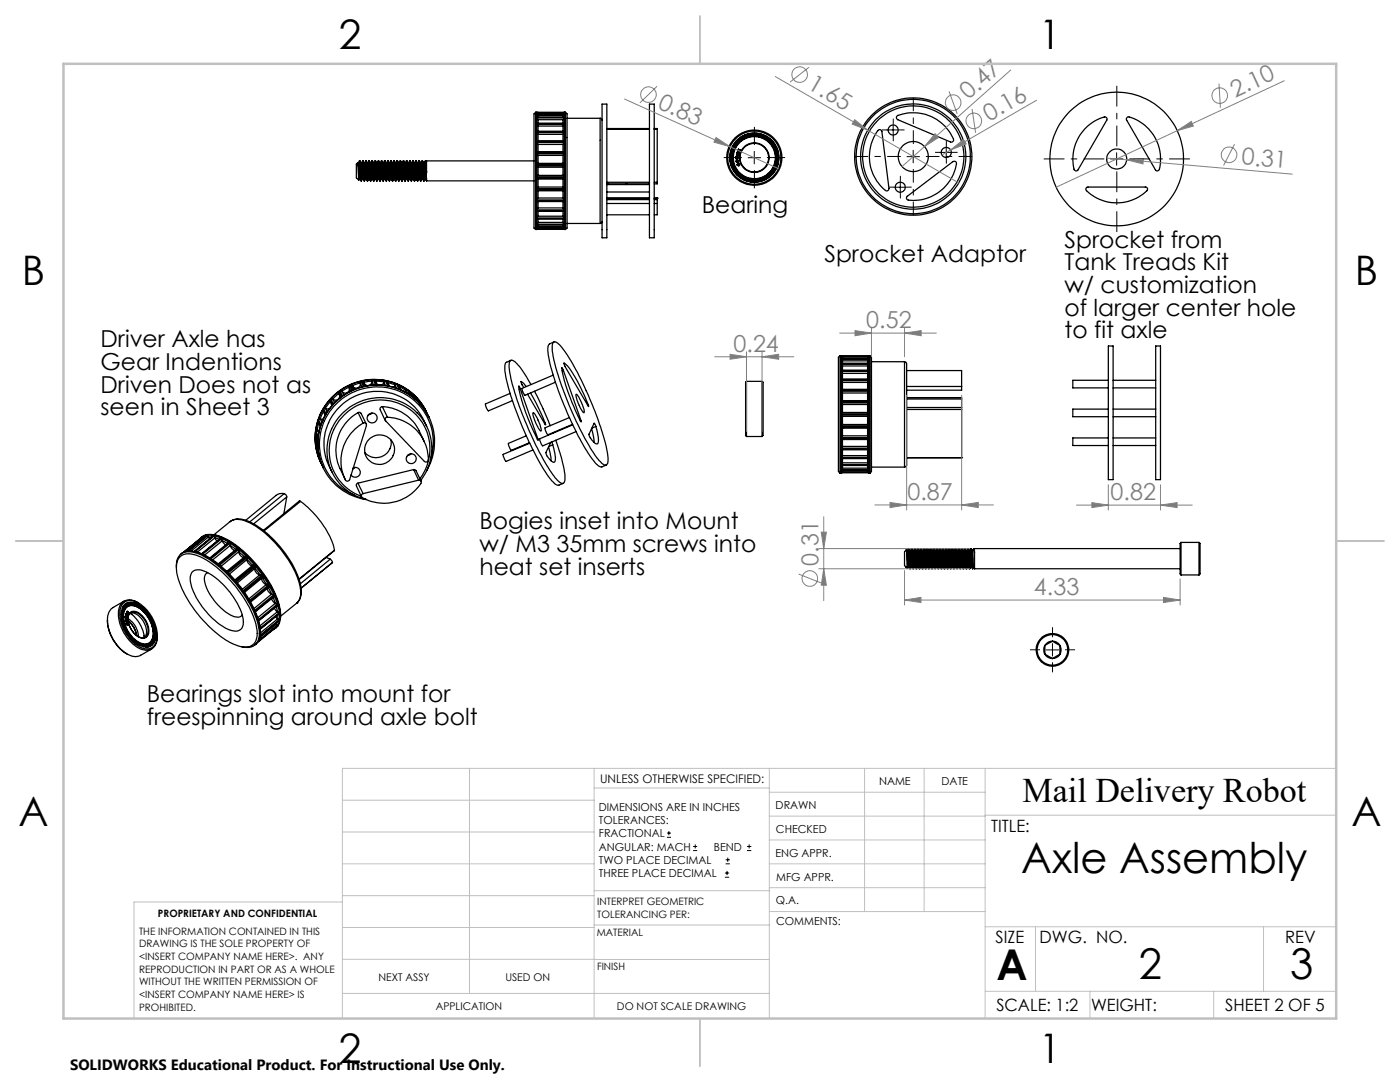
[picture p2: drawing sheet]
<svg xmlns="http://www.w3.org/2000/svg" width="279mm" height="216mm" viewBox="0 0 279 216" stroke-linecap="round" stroke-linejoin="round" font-family="sans-serif">
<g fill="none" stroke="#000" stroke-width=".25">
<path d="M71.4 32.5l.2 3.4M71.4 32.5a1.86 1.86 0 0 0-.3 1.7v1.3l.5 .4M71.4 32.5h.1M71.4 32.5l.4 3.2M71.5 32.5l.3 3 .2 .6M71.7 32.1l-.2 .4M71.8 35.7l-.2 .2M71.8 35.7h.1M71.8 32.1l.2 3.8 .1 .2M71.8 32.1h.1M71.8 32.1h-.1M71.8 32.1l.3 .4"/>
<path d="M71.8 32.1l.3 4M72.1 32.5l.3 3.2M72.1 32.5h.1M72.1 32.5l.1 1a4.4 4.4 0 0 0 .5 2.6M72.4 32.1l-.3 .4M72.4 32.1l.3 4M72.4 32.1h.1M72.4 35.7l-.3 .4M72.5 32.1l.2 .4M72.5 32.1l.2 4M72.7 32.5h.1M72.7 32.5l.3 3.2"/>
<path d="M72.7 32.5l.2 1.1a4.1 4.1 0 0 0 .4 2.5M73 32.1l-.3 .4M73 35.7l-.2 .4M73 35.7h.1M73 32.1l.3 4M73 32.1l.2 .6 .2 3.4M73.1 32.1l.2 .4M73.3 32.5h.1M73.3 32.5l.3 3.2M73.3 36.1h.1M73.4 32.5l.1 1.2a4.4 4.4 0 0 0 .4 2.4M73.6 32.1l-.2 .4"/>
<path d="M73.6 35.7l-.2 .4M73.6 35.7h.1M73.6 32.1l.2 1.9a3.7 3.7 0 0 0 .2 2.1M73.6 32.1h.1M73.7 32.1l.2 .4M73.7 32.1l.3 4M73.9 32.5h.1M73.9 32.5l.4 3.2M74 32.5l.2 1.2a4.1 4.1 0 0 0 .3 2.4M74.2 32.1l-.2 .4M74.3 35.7l-.3 .4M74.3 35.7h.1"/>
<path d="M74.3 32.1l.2 4M74.3 32.1h.1M74.3 32.1l.3 .4M74.3 32.1l.3 4M74.5 36.1h.1M74.6 32.5l.2 1.3a4.1 4.1 0 0 0 .4 2.3M74.6 32.5l.3 3.2M74.9 32.1l-.3 .4M74.9 35.7l-.3 .4M74.9 35.7h.1M74.9 32.1l.3 4M74.9 32.1a3.3 3.3 0 0 1 .2 2l.1 2"/>
<path d="M75 32.1l.2 .4M75.2 32.5h.1M75.2 32.5l.3 3.2M75.2 32.5l.3 2.9 .3 .7M75.5 32.1l-.3 .4M75.5 35.7l-.2 .4M75.5 35.7h.1M75.5 32.1l.3 4M75.5 32.1h.1M75.6 32.1l.2 .4M75.6 32.1l.3 4M75.8 32.5h.1"/>
<path d="M75.8 32.5l.3 3.2M75.8 36.1h.1M75.9 32.5l.2 3 .3 .6M76.1 32.1l-.2 .4M76.1 35.7l-.2 .4M76.1 35.7h.1M76.2 32.1l.2 .4M76.2 32.1l.2 4M76.2 32.1l.3 4M76.4 32.5l.4 3.2-.3 .4M76.4 32.5h.1M76.4 36.1h.1"/>
<path d="M76.5 32.5l.1 1a4.9 4.9 0 0 0 .4 2.6M76.7 32.1l-.2 .4M76.7 32.1l.3 4M76.7 32.1h.1M76.8 32.1l.3 .6 .3 3M76.8 32.1l.3 4M77 32.5h.1M77 36.1h.1M77.1 32.5l.2 1a4.4 4.4 0 0 0 .4 2.6M77.4 32.1l-.3 .4M77.4 35.7l-.2 .4M77.4 35.7h.1"/>
<path d="M77.4 32.1l.3 4M77.4 32.1l.1 .2 .3 3.8M77.5 32.1l.2 .4M77.7 32.5h.1M77.7 32.5l.3 3.2M77.7 36.1h.1M77.8 32.5l.1 1.1a4.7 4.7 0 0 0 .4 2.5M78 32.1l-.2 .4M78 35.7l-.2 .4M78 35.7h.1M78 32.1l.2 3.7 .2 .3M78 32.1h.1"/>
<path d="M78.1 32.1l.2 .4M78.1 32.1l.3 4M78.3 32.5h.1M78.3 32.5l.3 3.2M78.4 32.5l.1 1.2a4.4 4.4 0 0 0 .4 2.4M78.6 35.7l-.2 .4M78.6 35.7h.1M78.6 32.1l.3 4M78.7 32.1l-.3 .4M78.7 32.1l.3 .4M78.7 32.1l.3 4M78.9 36.1h.1"/>
<path d="M79 32.5l.1 1.2a4.4 4.4 0 0 0 .5 2.4M79 32.5l.2 3.2M79.2 32.1l-.2 .4M79.2 35.7l-.2 .4M79.2 35.7h.1M79.2 32.1l.4 4M79.2 32.1l.2 .6 .2 3.4M79.3 32.1l.3 .4M79.6 32.5h.1M79.6 32.5l.3 3.2M79.6 32.5l.3 2.9 .3 .7M79.9 32.1l-.3 .4"/>
<path d="M79.9 35.7l-.2 .4M79.9 35.7h.1M79.9 32.1l.3 4M79.9 32.1h.1M79.9 32.1l.3 .4M79.9 32.1l.4 4M80.2 32.5h.1M80.2 32.5l.3 3.2M80.2 36.1h.1M80.3 32.5l.2 2.9 .3 .7M80.5 32.1l-.2 .4M80.5 35.7l-.2 .4"/>
<path d="M80.5 35.7h.1M80.6 32.1l.2 .4M80.6 32.1l.1 3.2 .1 .8h.1M80.6 32.1l.3 4M80.8 32.5h.1M80.8 32.5l.3 3.2M80.9 32.5l.1 1.4a3.5 3.5 0 0 0 .4 2.2M81.1 32.1l-.2 .4M81.1 35.7h.1M81.1 32.1l.3 4M81.1 32.1h.1M81.1 35.7l-.2 .4"/>
<path d="M81.2 32.1l.3 .4M81.2 32.1l.2 4M81.4 32.5h.1M81.5 32.5l.2 3.2M81.5 32.5l.2 1.4a3.2 3.2 0 0 0 .4 2.2M81.7 32.1l-.2 .4M81.7 35.7l-.2 .4M81.7 35.7h.1M81.7 32.1l.4 4M81.7 32.1h.1M81.8 32.1l.3 4M81.8 32.1l.3 .4"/>
<path d="M82.1 32.5h.1M82.1 32.5l.3 3.2M82.1 36.1h.1M82.1 32.5l.2 1.5a3.7 3.7 0 0 0 .4 2.1M82.4 32.1l-.3 .4M82.4 35.7l-.3 .4M82.4 35.7h.1M82.4 32.1l.3 4M82.4 32.1h.1M82.4 32.1l.3 .4M82.4 32.1l.4 4M82.7 32.5h.1"/>
<path d="M82.7 32.5l.3 3.2M82.7 36.1h.1M82.8 32.5l.1 1.1a5.4 5.4 0 0 0 .4 2.5M83 32.1l-.2 .4M83 35.7l-.2 .4M83 35.7h.1M83.1 32.1l.3 4M83.3 36.1h.1M83.3 32.5l.2 1.1a4.1 4.1 0 0 0 .4 2.5M83.3 32.5l-.3-.4 .3 4M83.3 32.5l.3 3.2M83.4 32.5l.2-.4 .3 .4"/>
<path d="M83.6 35.7l-.2 .4M83.6 35.7h.1M83.6 32.1l.3 4M83.7 32.1l.3 4M83.9 32.5h.1M83.9 32.5l.3 3.2M83.9 36.1h.1M84 32.5l.1 1.2a3.8 3.8 0 0 0 .5 2.4M84 32.5l.2-.4 .4 .4M84.2 35.7l-.2 .4M84.2 35.7h.1M84.2 32.1l.4 4"/>
<path d="M84.3 32.1l.3 4M84.6 32.5h.1M84.6 32.5l.1 1.6M84.6 36.1h.1M84.6 32.5l.1 .5M84.7 33l.4 2.7M84.7 34.1l.1 1a.81 .81 0 0 0 .3 1M84.7 33v1.1M84.8 35.8l-.2 .3M84.9 32.1l.2 3.6M84.9 32.1l-.3 .4M84.9 32.1l.2 2.3"/>
<path d="M84.9 32.1l.1 .1M85 32.2l.1 2.2M85.1 32.1v2.3M85.1 35.7v.4M85.1 32.1l-.1 .1M85.1 36.1h21.5M85.1 32.1h21.5M106.9 22.4l-.3 .3v22.8l.3 .3M106.9 22.4v23.4M106.9 22.4h.2M107.1 22.4v23.4M107.1 22.4h.1"/>
<path d="M107.2 28.2v-.1h5.3l.1 .1M107.2 26.3v-.1h5.3l.1 .1M107.2 24.7h5.4M107.2 22.4h.1M107.2 22.4l.2 .3M107.2 22.7h.1M107.2 22.7v.1M107.2 22.8l.2 .2v.4M107.2 23.5l.2 .3v.8M107.2 24.7v.1M107.2 24.8l.2 .3v1.1M107.2 26.3v.2"/>
<path d="M107.2 26.5l.2 .3M107.2 28.2v.2M107.2 28.4v.1a1.91 1.91 0 0 1 .2 1.6v.2M107.2 30.4v.3M107.2 30.7l.2 .3M107.2 32.8v.3M107.2 33.1l.2 .2v1.7M107.2 35.3v.2M107.2 35.5l.2 .2M107.2 37.6v.3M107.2 37.9l.2 .2M107.2 39.9v.2"/>
<path d="M107.2 22.7h5.4M107.2 22.4h5.4M107.2 32.8h5.4M107.2 33.1h5.4M107.2 35.3h5.4M107.2 35.5h5.4M107.2 30.7h5.4M107.2 30.4h5.4M107.2 37.6h5.4M107.2 37.9h5.4M107.2 28.4h5.4M107.2 39.9h5.4"/>
<path d="M107.2 28.2h5.4M107.2 26.5h5.4M107.2 26.3h5.4M107.2 24.8h5.4M107.2 23.5h5.4M107.2 22.8h5.4M107.4 30.3h5l.2 .1M107.4 30.3l-.2 .1M107.4 26.8v1.3M107.4 31v1.6M107.4 32.6l-.2 .2M107.4 35l-.2 .3"/>
<path d="M107.4 35.7v.8a.93 .93 0 0 1-.2 1.1M107.4 38.1v.7a.94 .94 0 0 1-.2 1.1M107.4 35.7h5M107.4 32.6h5M107.4 35h5M107.4 33.4h5M107.4 37.3h5M107.4 31h5M107.4 39.5h5M107.4 28.8h5M107.4 26.8h5M107.4 25.2h5"/>
<path d="M107.4 23.9h5M107.4 23.1h5M112.4 26.8v1.3M112.4 38.1v.7a.84 .84 0 0 0 .2 1v.1M112.4 35.7v1.7l.2 .2M112.4 35l.2 .3M112.4 32.6l.2 .2M112.4 31v1.6M112.5 23.4h.1M112.6 30.4v.3M112.6 28.4v.1a1.13 1.13 0 0 0-.2 1.2v.6M112.6 28.2v.2"/>
<path d="M112.6 26.5l-.2 .3M112.6 26.3v.2M112.6 24.8l-.2 .3v1.1M112.6 24.7v.1M112.6 23.5l-.2 .3v.8M112.6 23.4v.1M112.6 22.8l-.2 .2v.4M112.6 22.7v.1M112.6 22.7h.1M112.6 22.4l-.2 .3M112.6 22.4h.1M112.6 39.9v.2"/>
<path d="M112.6 37.9l-.1 .2h-5.1M112.6 37.6v.3M112.6 35.5l-.2 .2M112.6 35.3v.2M112.6 33.1v.1a1.49 1.49 0 0 0-.2 1.4v.4M112.6 32.8v.3M112.6 30.7l-.2 .3M112.6 23.4h-5.4v.1M112.6 22.4v23.4M112.6 22.4h.3M112.9 22.4l.3 .3v21.6a1.43 1.43 0 0 1-.3 1.5M112.9 22.4v23.4"/>
<path d="M113.2 23.6h6.6M119.8 23.6l.3 .1 .1 .3M119.8 23.6v21M120.2 20.8h.9v26.6h-.9zM121.1 36.7h8.5M121.1 25.8h8.5M121.1 25.6h8.5M121.1 39.5h8.5M121.1 36.8h8.5M121.1 38.3h8.5M121.1 36.4h8.5M121.1 39.8h8.5"/>
<path d="M121.3 36.7v.1M124.9 36.7v.1M125.1 36.7v.1M129.6 20.8h1v26.6h-1zM130.6 25.6h.6v.2M130.6 25.8h.6M130.6 39.5h.6M130.6 36.4h.6M130.6 39.8h.6M131.2 25.8v10.6M131.2 36.4v.3h-.6M131.2 39.8v.8"/>
<path d="M131.2 25.8h.1M131.2 39.5h.1M131.2 39.5v.3M146.9 31.2l.1 .1a.22 .22 0 0 1 .3 .1 .22 .22 0 0 1-.3 .2h-.2zM146.9 31.3l.1 .3zM147 31.4h.1M147.1 32.8h.1M147.1 32.8v.1M147.1 32.9h.1M147.1 30.4l.2 .5 .1-.4-.1 .5-.2-.4-.1 .4zM147.1 31.3l.1 .1v.2l-.1-.1zM147.2 32.4h.1"/>
<path d="M147.2 32.3h.1M147.2 31.4h.1M147.3 31h.1M147.3 32.6l.1 .4-.3-.2M147.3 32.6h.1M147.4 29.8l.1 .4 .2-.3-.2 .5-.1-.5-.2 .4zM147.4 32.6a.26 .26 0 0 1 .2 .3 .26 .26 0 0 1-.5 0M147.4 32.7l.2 .1-.1 .1-.1 .1zM147.5 30.4h.1M175.3 26a.44 .44 0 0 1 .7 .2l1.4 11.4a.44 .44 0 0 1-.2 .4 .44 .44 0 0 1-.5 0 8.7 8.7 0 0 1-1.4-12zM179 23.2a8.6 8.6 0 0 1 11.3 4.8l-.3 .3h-.3l-10.5-4.4-.3-.4zM181 39.2l9.2-7a.45 .45 0 0 1 .5 0 .45 .45 0 0 1 .2 .5 8.7 8.7 0 0 1-9.8 7.2l-.2-.4z"/>
<path d="M216.5 25.7a8.1 8.1 0 0 1 4.1-2.4l.3 .2v.4l-5.7 10a.43 .43 0 0 1-.5 .2 .43 .43 0 0 1-.4-.3 8.8 8.8 0 0 1 2.2-8.1zM216.8 37.4l.2-.1h11.6a.43 .43 0 0 1 .4 .3 .43 .43 0 0 1-.1 .5 8.7 8.7 0 0 1-12.2-.2zM224.9 23.5l.1-.1a5.9 5.9 0 0 1 3.8 2 8.5 8.5 0 0 1 2.5 8.6l-.3 .1-.4-.2-5.8-10zM106.9 45.8h.2M107.2 42.1h5.4M107.2 40.1v.1h5.3l.1-.1M107.2 41.9v.2M107.2 43.5v.1M107.2 43.6v.1M107.2 44.7v.1M107.2 44.8h.1M107.2 45.5h.1"/>
<path d="M107.2 45.8h.1M107.2 45.8h-.1M107.2 43.6h5.4M107.2 44.8h5.4M107.2 45.5h5.4M107.2 45.8h5.4M107.2 40.1h5.4M107.2 41.9h5.4M107.2 43.5h5.4M107.2 44.7h5.4M107.4 40.2v1.3M107.4 41.5l-.2 .4"/>
<path d="M107.4 42.1v1.1M107.4 43.2l-.2 .3M107.4 43.7v.7l-.2 .3M107.4 44.8v.4M107.4 45.2l-.2 .3M107.4 45.5h.1M107.4 45.5l-.2 .3M107.4 41.5h5M107.4 43.1h5M107.4 44.4h5M107.4 45.2h5M112.4 45.5l.2 .3"/>
<path d="M112.4 45.5h.1M112.4 45.2l.2 .3M112.4 44.8v.4M112.4 43.7v.7l.2 .3M112.4 43.2l.2 .3M112.4 42.1v1.1M112.4 41.5l.2 .4M112.4 40.2v1.3M112.6 45.8h.1M112.6 45.5h.1M112.6 44.8h.1M112.6 44.7v.1"/>
<path d="M112.6 43.6l-.1 .1M112.6 43.5v.1M112.6 41.9v.2M112.6 45.8h.3M113.2 44.6h6.6M120.2 44.2l-.1 .3-.3 .1M121.1 42.9h8.5M121.1 40.6h8.5M130.6 40.6h.6M131.2 40.6v2.3h-.6M65.9 79.8l-.1 .2 .5 .9M65.9 79.8l.5 1"/>
<path d="M66 79.6h.4M66 79.6l-.1 .2M66 79.6l.5 1M66.4 79.6v.1M66.4 79.7l.4 .7M67.6 78.5h.1M67.6 78.5l-1.2 1.1M67.6 78.5l.4 .8M67.7 78.2l-.1 .3M67.7 78.2l.5 1M67.8 78.9a.82 .82 0 0 1-.4 .8 .82 .82 0 0 1-1 0M67.9 78l.3 .1"/>
<path d="M67.9 78l-.2 .2M67.9 78l.4 1M68.2 78.1h.1M68.3 78.1l.3 .7M69.6 77.3h.1M69.6 77.3a.8 .8 0 0 1-.3 1 .8 .8 0 0 1-1-.2M69.6 77.3l-1.4 .8M69.6 77.3l.4 .7M69.8 76.9l-.2 .4M69.8 76.9l.4 1M70 76.8l-.2 .1M70 76.8l.3 .1"/>
<path d="M70 76.8l.4 1M70.3 76.9l.4 .8M71.9 76.4v.1M71.9 76.4l-1.6 .5M71.9 76.5a.82 .82 0 0 1-.5 .9 .82 .82 0 0 1-1-.4M71.9 76.5l.3 .7M72.1 76.1l-.2 .3M72.1 76.1l.4 1M72.3 76.1h-.2M72.3 76.1l.3 .1M72.3 76.1l.5 1M72.6 76.2l.4 .8"/>
<path d="M74.2 76.1h.1M74.2 76.1a.82 .82 0 0 1-.5 .8 .82 .82 0 0 1-.9-.2M74.2 76.1l-1.6 .1M74.2 76.1l.4 .7M74.5 75.8l-.3 .3M74.5 75.8h.2M74.5 75.8l.5 1M74.7 75.8l.2 .1 .5 .9M74.7 75.8l.5 1M75 76.1l1.6 .1M76.6 76.2l-.1 .4-.4 .2M76.6 76.2l.3 .7"/>
<path d="M76.6 76.2h.1M76.9 76l-.3 .2M76.9 76l.2 .1M76.9 76l.5 1M77.1 76.1l.2 .1 .4 .8M77.1 76.1l.5 .9M77.4 76.3l1.5 .5M78.9 76.9l-.4 .4M78.9 76.9l.3 .6M78.9 76.8v.1M79.2 76.7l-.3 .1M79.2 76.7l.2 .1"/>
<path d="M79.2 76.7l.5 .9M79.4 76.8l.6 1M79.4 76.8l.5 1M79.7 77.2l1.3 .7M81 77.9l-.3 .2M81 77.9l.2 .5M81 77.9h.1M81.3 77.8l-.3 .1M81.3 77.8l.2 .2M81.3 77.8l.5 1M81.5 78l.5 1M81.5 78l.5 .9"/>
<path d="M81.8 78.5l1 .9M82.8 79.4l-.1 .1M82.8 79.4l.1 .2M82.8 79.4h.3M82.8 79.4h.1M83.1 79.4l.2 .2M83.1 79.4l.5 .9M83.3 79.6l.4 .9M83.3 79.6l.4 .8M101.8 78.5l-4.9 2.1 .1 .6 .5 .8 4.8-2.1M102 71.9l-.9 .4a2.24 2.24 0 0 0-.2 2.2 64.1 64.1 0 0 0 6.2 16.8 15.7 15.7 0 0 0 4 5.5h.3l1-.4M103.8 77.6l-.3-.6a36.1 36.1 0 0 0 3.7 10.6"/>
<path d="M103.8 77.6l3.6 10M103.8 77.6l-.2 .1M104 76.1h.1M104 76.1l1 1M104 76.1l.1 .6 .4 .6M105.3 78.6l3.6 6.2-.1-.4M105.9 78.4l1.2 2.3 1.7 3.7M106 76.7a13.1 13.1 0 0 0-3.6-4.7 .54 .54 0 0 0-.6 0 .54 .54 0 0 0-.2 .6 22.6 22.6 0 0 0 1.9 7.9l1.2 3.4a45.1 45.1 0 0 0 6.6 12 .83 .83 0 0 0 1.3 .4l.1-.2a14.1 14.1 0 0 0-1.1-6.2l-.7-2.1M106.7 78.1l1.5 3 1.6 3.8M110.4 68.4a.83 .83 0 0 1 1.2 .4 47 47 0 0 1 6.8 12.6 35.2 35.2 0 0 1 3 10.5 .66 .66 0 0 1-.2 .7 .66 .66 0 0 1-.7 .1 12.2 12.2 0 0 1-3.4-4.5 67.9 67.9 0 0 1-6.8-17.3l-.1-2zM110.4 74.9l-6.2 2.6 .1 .6 .5 .8 6-2.6M110.6 68.2l-1 .5-.1 .2a11.5 11.5 0 0 0 .8 5.7 65 65 0 0 0 8 17.2l.8 .8 .7 .6 1.2-.4"/>
<path d="M112.4 73.9l-.3-.5a36.1 36.1 0 0 0 3.7 10.6M112.4 73.9l3.6 10M112.4 73.9l-.2 .1M112.6 72.5a11.8 11.8 0 0 1 3.1 4.6l1.7 3.6M112.6 72.5l.2 .7 4.7 7.9-.1-.4M112.6 72.5h.1M115 78.7a6.2 6.2 0 0 1 1.6 3.6 5.4 5.4 0 0 1-1.6-2.9zM149 76.1v11M149 76.1l-.2 .2v10.6l.2 .2M149 76.1h3.1M152.1 76.1v11M152.1 76.1l.2 .2v10.6l-.2 .2"/>
<path d="M167.6 71v23.4M167.6 71l-.3 .3v22.8l.3 .3M167.6 71h.3M167.9 71v23.4M167.9 71l.1 .1M167.9 77.9l.1-.2h5.2l.1 .2M167.9 75.7l.1-.1h5.2l.1 .1M167.9 73.9h5.4M167.9 72.5h5.4M167.9 71.1h.1M167.9 71.1l.2 .5M167.9 71.6l.2 .3v.6"/>
<path d="M167.9 72.5v.2M167.9 72.7l.2 .3v.9M167.9 73.9v.2M167.9 74.1v.1a.87 .87 0 0 1 .2 1v.4M167.9 75.7v.3M167.9 76l.2 .3M167.9 77.9v.2M167.9 78.1l.2 .3v1.5M167.9 77.9h5.4M167.9 71.1h5.4M167.9 78.1h5.4M167.9 76h5.4"/>
<path d="M167.9 75.7h5.4M167.9 74.1h5.4M167.9 72.7h5.4M167.9 71.6h5.4M168.1 76.3v1.4M168.1 79.9l-.2 .3M168.1 79.9h5M168.1 78.4h5M168.1 76.3h5M168.1 74.5h5M168.1 73h5M168.1 72h5"/>
<path d="M168.1 71.4h5M173.1 79.9l.2 .3M173.1 76.3v1.4M173.3 71.6h.1M173.3 71.1l-.2 .5M173.3 71.1h.1M173.3 78.1a1.18 1.18 0 0 0-.2 1.2v.6M173.3 77.9v.2M173.3 76l-.2 .3M173.3 75.7v.3M173.3 74.1l-.2 .3v1.2M173.3 73.9v.2"/>
<path d="M173.3 72.7l-.2 .3v.9M173.3 72.5v.2M173.3 71.6l-.2 .3v.6M173.3 71.6h-5.4M173.4 71v23.4M173.4 71h.2M173.4 71l-.1 .1M173.6 71l.3 .3v22.8l-.3 .3M173.6 71v23.4M173.9 72.2h6.6M180.5 72.2h.3a3.9 3.9 0 0 1 .1 2.3v16.5a3.4 3.4 0 0 1-.1 2.1l-.3 .1M180.5 72.2v21"/>
<path d="M180.9 73.9h11v3.2M180.9 79.3h11v.3M180.9 77.1h11M180.9 79.6h11M191.9 77.1v.8h-11M191.9 79.6v1.7M221.2 69h.9v26.7h-.9zM221.2 75.9h-7.1v1.5h7.1M222.1 75.9h8.5M222.1 77.4h8.5M230.6 69h1v26.7h-1zM56.7 98.5l.3 .2 .2 .5"/>
<path d="M56.7 98.5a1.9 1.9 0 0 0-1.6 .3l-6.1 5M56.7 98.5l-6.9 5.6M57.2 99.2l-.5 3.3M57.2 99.2l-6.6 5.3M63 86.3v.2M63 88.5v.2M63 86.3l.5 1M63 88.5l.4 .9M63 86.1v.2M63 88.7l.5 1zM63 86.1l.5 1M63.2 86.8v1.5"/>
<path d="M63.2 88.3l-.2 .2M63.3 88.2l-.1 .1M63.3 88.2l.1 .3M63.3 85.9l-.3 .2M63.3 85.9h.1M63.4 89.4l.2 1M63.4 85.9l.2 .5M63.4 88.2h-.1M63.5 90.8v.3M63.5 90.8l.4 .8M63.5 84l.4 1.1M63.5 84l.5 .9"/>
<path d="M63.5 91.1l.4 .7zM63.6 83.7l-.1 .3M63.6 83.7l.4 1M63.6 90.6l-.1 .2M63.6 84.4l-.3 1.5M63.7 85.9h-.3M63.9 83.6l-.3 .1M63.9 83.6h.1M63.9 83.6l.3 .6M64.5 81.8l.4 1.1M64.5 81.8l.4 1M64.5 83.6h-.6"/>
<path d="M64.5 82.2l-.6 1.4M64.6 81.6l-.1 .2M64.6 81.6l.5 .9M64.9 81.5l-.3 .1M64.9 81.5h.1M65 81.5l.4 .1 .4-.1M65 81.5l.3 .7M65.9 80.2l-1 1.3M66.2 80.8v.2M70.5 93.3a.99 .99 0 0 1 1.3 .5 .99 .99 0 0 1-.4 1.3 .99 .99 0 0 1-1.3-.3M70.8 85.6l1.7-1.2a.45 .45 0 0 1 .5 0 .45 .45 0 0 1 .1 .5l-3.3 10.8a.48 .48 0 0 1-.9 .1 8.6 8.6 0 0 1 1.9-10.2zM70.9 93.3l-.5 .3"/>
<path d="M71.4 96.4l-.2 .2-.1 .2 1 2.3M71.4 96.4l1.1 2.1M71.5 82.3a8.6 8.6 0 0 0-3.6 11.2l1 2.1M71.5 82.3h.3l.3 .2 1 2.1M71.5 82.3l1 2.1M74.2 82.4l-.7 .4M76.3 81.1a8.7 8.7 0 0 1 7.3 4.8l1 2.2M76.3 81.1a.46 .46 0 0 0-.4 .7l1 2.1M76.3 81.1l1 2.2M77 83.4a8 8 0 0 1 7.6 4.5 7.6 7.6 0 0 1 .8 4.1l-.4 .2-.3-.1-7.7-8.1-.2-.3zM78 87.8a3 3 0 0 1-1.6 3.2 3 3 0 0 1-3.6-.7M82 90.6l-.7 .3"/>
<path d="M82.5 93.7l.5 .2 1 2.1M82.5 93.7l1 2.1M82.5 93.7l-11.1 2.7M83.5 95.8a.41 .41 0 0 1 .5 .2 .41 .41 0 0 1 0 .4 8.7 8.7 0 0 1-11.8 2.7v-.4l.3-.2M83.5 95.8l-11 2.7M83.7 80.4l.2 .2M83.8 95.5a9.9 9.9 0 0 0-.7-12.7 9.9 9.9 0 0 0-12.8-1.3 9.8 9.8 0 0 0-4.6 9.3 9.8 9.8 0 0 0 6.4 8.2M84.3 81.2l.3 .1M84.6 81.3l.3 .8zM85.1 82.2a11.7 11.7 0 0 0-15.5-5.3 11.7 11.7 0 0 0-5.6 15.4M85.2 93.9a11.4 11.4 0 0 0-1.7-13.7 11.4 11.4 0 0 0-13.6-2.1 11.4 11.4 0 0 0-6.4 12 11.4 11.4 0 0 0 9.6 9.6 10.3 10.3 0 0 1-7.9-9.9 10.3 10.3 0 0 1 7.8-10 10.2 10.2 0 0 1 11.4 3.9 10.2 10.2 0 0 1-.4 12.1M85.2 85.1a10.5 10.5 0 0 0-13.7-6.3 10.5 10.5 0 0 0-6 13.8l.8 1.6"/>
<path d="M85.3 82.7a11.7 11.7 0 0 0-15.7-5.8 11.7 11.7 0 0 0-5.3 15.9M85.6 83.3a11.7 11.7 0 0 0-15.5-5.3 11.7 11.7 0 0 0-5.6 15.4M86 91.4a11.2 11.2 0 0 0-4.8-12.6 11.2 11.2 0 0 0-13.4 1.2 11.1 11.1 0 0 0 2.9 18.8M105 87l-3.5 1.5 .2 .9 .4 .5 3.6-1.6M105.7 88.4l-5.3 2.3 .3 1 .3 .4 5.4-2.3M106.4 82.4a5.1 5.1 0 0 1 1.5 3 .32 .32 0 0 1 0 .6l-.5-.7a7.6 7.6 0 0 1-1-2.9zM107.4 87.6v.3l-.2-.3M107.4 87.6h-.2M108.8 84.4l-.1 .1M109.5 89.2l.3 1.3 .2 1.4M109.9 88.3l-1 2a2.67 2.67 0 0 0 1.7 1.9l.2-.2v-.7l-.5-2.5M110.1 88.2l.2 .6"/>
<path d="M110.3 88.8l-.8 .3M110.3 86.3l.1 .1M113.6 83.3l-4.8 2.1 .2 .9 .4 .4 4.9-2M114.3 84.8l-6.6 2.8 .3 .9 .3 .5 6.7-2.9M116 83.9v.3l-.2-.2M116 83.9l-.2 .1M117.4 80.7l-.2 .1M118.1 85.5l.5 2.8M118.6 84.5a7.2 7.2 0 0 1 .7 4 .98 .98 0 0 1-1.2-.7l-.6-1.1zM118.9 85.1l-.8 .3M149 87.1h3.1M167.6 94.4h.3"/>
<path d="M167.9 92.9h5.4M167.9 91.4h5.4M167.9 89.6l.1 .1h5.3v-.1M167.9 87.5l.1 .2h5.2l.1-.2M167.9 93.7v.1M167.9 93.8h5.4M167.9 94.3h.1M167.9 80.2v.2M167.9 80.4l.2 .3v1.6M167.9 82.6v.2M167.9 82.8l.2 .3M167.9 85v.2"/>
<path d="M167.9 85.2l.2 .2M167.9 87.3v.2M167.9 89.4v.2M167.9 91.3v.1M167.9 92.7v.2M167.9 94.3h5.4M167.9 82.6h5.4M167.9 82.8h5.4M167.9 85h5.4M167.9 80.4h5.4M167.9 85.2h5.4M167.9 80.2h5.4"/>
<path d="M167.9 87.3h5.4M167.9 87.5h5.4M167.9 89.4h5.4M167.9 89.6h5.4M167.9 91.3h5.4M167.9 92.7h5.4M167.9 93.7h5.4M168 94.3l-.1 .1M168.1 93.8v.2M168.1 94l-.2 .3M168.1 82.3l-.2 .3M168.1 83.1v1.6"/>
<path d="M168.1 84.7l-.2 .3M168.1 85.4v.8a1 1 0 0 1-.2 1.1M168.1 87.7v.7a.94 .94 0 0 1-.2 1M168.1 89.7v1.2l-.2 .4M168.1 91.5v.9l-.2 .3M168.1 92.9v.6l-.2 .2M168.1 85.4h5M168.1 83.1h5M168.1 82.3h5M168.1 84.7h5M168.1 80.7h5M168.1 87h5"/>
<path d="M168.1 89.1h5M168.1 90.9h5M168.1 92.4h5M168.1 93.4h5M168.1 94h5M173.1 94l.2 .3M173.1 93.8v.2M173.1 92.9v.6l.2 .2M173.1 91.5v.9l.2 .3M173.1 89.7v1.2l.2 .4M173.1 87.7v1.4l.2 .3M173.1 85.4v.8a.89 .89 0 0 0 .2 1v.1"/>
<path d="M173.1 84.7l.2 .3M173.1 83.1v1.6M173.1 82.3l.2 .3M173.3 94.3l.1 .1M173.3 94.3h.1M173.3 93.8h.1M173.3 93.7v.1M173.3 92.7v.2M173.3 91.3v.1M173.3 89.4v.2M173.3 87.3v.2M173.3 85.2l-.2 .2"/>
<path d="M173.3 85v.2M173.3 82.8l-.2 .3M173.3 82.6v.2M173.3 80.4a.92 .92 0 0 0-.2 1.1v.8M173.3 80.2v.2M173.4 94.4h.2M173.9 93.2h6.6M180.9 81.3h11M180.9 91.3h11M180.9 81.7h11M191.9 81.7v9.6M191.9 81.3v.4"/>
<path d="M191.9 91.3h.1M221.2 87.4h-7.1v1.5h7.1M221.2 81.6h-7.1v1.5h7.1M222.1 87.4h8.5M222.1 88.9h8.5M222.1 81.6h8.5M222.1 83.1h8.5M24.8 119.9l-2.2 1.3a2.66 2.66 0 0 0-1.2 2.6M35.2 113.2a2.51 2.51 0 0 1 2.4-3.1 10 10 0 0 1 5.9 2.8 25 25 0 0 1 8 11.7 4 4 0 0 1-.6 4 2.75 2.75 0 0 1-2.8 .4M35.8 111.2a3.3 3.3 0 0 1 3.8-.3 23 23 0 0 1 9.8 9.7 10.6 10.6 0 0 1 1.8 6.7 2.35 2.35 0 0 1-3.2 1.7 18 18 0 0 1-8.4-6.3 17.2 17.2 0 0 1-4.4-9.5 2.68 2.68 0 0 1 .6-2zM36.1 110.6a3.4 3.4 0 0 1 3.7-.3 24.1 24.1 0 0 1 10.9 11.5l.9 2.2 .3 2.3M38.5 114.1a2.66 2.66 0 0 1 3 .2 15.1 15.1 0 0 1 7 9.3 1.86 1.86 0 0 1-1.1 2.3 5.6 5.6 0 0 1-4-1.6 15 15 0 0 1-5.4-8.6 2.29 2.29 0 0 1 .5-1.6z"/>
<path d="M38.7 110v.1M38.7 110.1h.2M38.9 110.1l1.3 .4M39.8 107.6a2.89 2.89 0 0 1 3.5-.5 19.7 19.7 0 0 1 8.1 6.5 17.3 17.3 0 0 1 4.4 9.5 2.58 2.58 0 0 1-1.3 2.6M40.1 107.2a3.4 3.4 0 0 1 3.7-.2 23.1 23.1 0 0 1 10 9.7 11.1 11.1 0 0 1 2.1 7.2 2.31 2.31 0 0 1-1 1.5M40.2 110.5l.1 .1M40.3 110.6h.1M40.4 110.6l1.5 .7M40.4 107.1l.1 .3M40.4 107.1l-3.7 3.1M40.4 107.1l-3.7 3M40.5 107.4h.1"/>
<path d="M40.5 107.4l.1 .1M40.5 107.4l-3.1 2.6M40.9 107.2l-.4 .2M41.3 106.9h.2M41.3 106.9h.1M41.3 106.9l-3.8 3.1M41.5 106.9v.2M41.5 114.3a1.59 1.59 0 0 0-.6 2.1 11.2 11.2 0 0 0 5.8 6.6 1.24 1.24 0 0 0 1.6-.3M41.5 106.9l-3.9 3.1M41.5 107.1l.8 .1M41.5 107.1l.1 .1M41.6 107.2l.2 .3"/>
<path d="M41.6 107.2l-3.5 2.8M41.8 111.4h.1M41.9 111.4l.2 .1M42.1 111.5l1.5 1M42.6 106.9l.1 .1M42.6 106.9l-.1 .1M42.6 106.9l-3.9 3.2M42.7 107l.1 .3M42.7 107l-3.8 3.1M42.8 106.7a14.6 14.6 0 0 1 7.3 4.7 20 20 0 0 1 5.9 10.8v.7M42.8 107.3l1 .3M42.8 107.3l.1 .1"/>
<path d="M42.9 107.4l.5 .5M42.9 107.4l-3.6 2.8M43.5 112.5l.1 .2M43.6 112.7l.2 .1M43.8 112.8l1.3 1.1 .2 .3M44.1 107.4l.1 .1M44.1 107.4l-3.9 3.1M44.1 107.4l-3.8 3.2M44.2 107.5l.1 .3M44.2 107.5l-3.8 3.1M44.3 107.8l1.1 .6M44.3 107.8v.1"/>
<path d="M44.3 107.9l.7 .8M44.3 107.9l-3.5 2.9M45.3 114.2l.2 .2M45.5 114.4l1.4 1.3M45.7 108.3l.2 .1M45.7 108.3h-.2l-3.7 3.1M45.7 108.3l-3.8 3.1M45.9 108.4v.4M45.9 108.4l-3.8 3.1M45.9 108.8l1.2 .8M45.9 108.8h.1M45.9 104.1l-3.2 2.6"/>
<path d="M45.9 104.1h.1M46 104.1a3.5 3.5 0 0 1 3.7 0 20.9 20.9 0 0 1 10.3 12.9l.1 .4a3.2 3.2 0 0 1-.9 2.9M46 108.8l.3 .7 .5 .4M46 104.1a3.8 3.8 0 0 1 3.8 .2 21.7 21.7 0 0 1 10.1 12.8 3.5 3.5 0 0 1-.7 3.2M46 108.8l-3.6 2.9M46.9 115.7l.1 .3M47 116l.1 .2M47.1 116.2l1.3 1.4M47.4 109.5l.2 .2M47.4 109.5l-.2 .1-3.7 2.9M47.4 109.5l-3.8 3.2M47.6 109.7v.4"/>
<path d="M47.6 109.7l-3.8 3.1M47.6 110.1l1.2 1M47.6 110.1l.4 .7 .6 .5M47.6 110.1h.1M47.6 110.1l-3.5 2.9M48.4 117.6l.1 .3M48.5 117.9l.1 .2M48.6 118.1l.2 .1M48.8 118.2l.9 1.3v.4M48.8 111.1l-3.6 2.9M49.1 111.1l.2 .2M49.1 111.1h-.3"/>
<path d="M49.1 111.1l-3.8 3.1M49.3 111.7l.3 .8a.6 .6 0 0 0 .7 .4M49.3 111.7h.1M49.3 111.7l-3.5 2.8M49.3 111.7l1.1 1.1M49.3 111.3v.4M49.3 111.3l-3.8 3.1M49.7 119.9l.1 .2M50.4 112.8l.4 .1M50.4 112.8l-3.5 2.9M50.8 112.9l.1 .1M50.8 112.9l-3.8 3.1"/>
<path d="M50.9 113.4v.5l.3 .4 .7 .4M50.9 113.4h.1M50.9 113.4l-3.5 2.9M50.9 113.4l1 1.3M50.9 113v.4M50.9 113l-3.8 3.2M51.9 114.7h.1M51.9 114.7l-3.5 2.9M51.9 114.7l.4 .1M52.2 115.4l.3 .8 .7 .4M52.3 114.8l.1 .2M52.3 114.8l-3.8 3.1"/>
<path d="M52.3 115.3l.9 1.4M52.3 115.3h.1M52.3 115.3l-3.5 2.9M52.4 115l-.1 .3M52.4 115l-3.8 3.1M53.2 116.6h.1M53.2 116.6l-3.6 2.9M53.2 116.7h.4M53.3 117.4l.4 .7 .5 .5M53.6 117.3l.6 1.3M53.6 116.7l.1 .2M53.6 116.7l-3.9 3.2"/>
<path d="M53.7 116.9v.3l-3.7 3-.2-.1M53.7 116.9l-3.9 3.2M54.2 118.6h.1M54.2 119.5l.2 .4 .5 .5M54.2 118.6l-3.5 2.8M54.2 118.6l.4 .1M54.5 119.2l.5 1.2M54.6 118.7l.1 .2M54.6 118.7l-3.8 3.1M54.7 118.9l-.1 .2-3.7 3v-.1M54.7 118.9l-3.8 3.1M60 100a18 18 0 0 1 6.7 9.8"/>
<path d="M60 100l-.2-.1-7.2 5.9M60 100l-7.3 5.9M65.1 111.2l.8 .4M65.9 111.6l.4 .4v.3M65.9 111.6l-6 4.9M66.3 112.3l-6.2 5.1M66.3 112.3l-.1 .1M66.7 109.8l-7 5.8M66.7 109.8l-7 5.7M180.7 113.1h.1M180.9 109.7l.2 3.7-.6-.5v-2.8l.4-.4 .1 .2M181 109.9l.2 2.7 .2 .5"/>
<path d="M181 109.9h.1M181 109.9l.4 3.2M181.3 109.5l-.3 .4M181.3 109.5l.3 4M181.3 109.5h.1M181.3 113l-.2 .3M181.4 113.1l.2 .4M181.6 109.9l-.2-.4 .3 4 .2-.5M181.6 109.9h.1M181.6 113.5h.1M181.7 109.9l.3 3.1M181.9 109.5l.3 4a1.44 1.44 0 0 1-.4-1.6l-.2-2"/>
<path d="M182 109.5l-.4 .4M182.2 109.9h.1M182.2 113.5h.1M182.2 109.9l-.2-.4 .3 4 .3-.5M182.3 109.9l.3 3.1M182.5 109.5l.3 4a1.21 1.21 0 0 1-.4-1.2l-.2-2.4M182.6 109.5l-.3 .4M182.6 109.5l.3 4 .3-.5M182.6 109.5l.2 .4M182.8 109.9h.1M182.8 113.5h.1M182.9 109.9l.3-.4 .4 4 .2-.5"/>
<path d="M182.9 109.9l.3 3.1M183.2 109.5l.2 4a1.65 1.65 0 0 1-.4-1.6l-.2-2M183.2 109.5l.3 .4M183.5 109.9l.2 2.4a1.12 1.12 0 0 0 .4 1.2M183.5 109.9h.1M183.5 113.5h.1M183.6 109.9l.2 3.1M183.8 109.5l-.2 .4M183.9 109.5l.2 .4M184.1 109.9l.2 2.4a1.2 1.2 0 0 0 .4 1.2M184.1 109.9l.3 3-.2 .6-.4-4 .1 1.7a4.5 4.5 0 0 0 .3 2.3M184.4 109.5l-.3 .4"/>
<path d="M184.4 109.5a4.1 4.1 0 0 1 .2 2.2l.2 1.8 .3-.5M184.4 109.5l.4 4M184.5 109.5l.2 .4M184.7 109.9l.3 2.9 .1 .3M184.7 109.9h.1M184.8 109.9l.3-.4 .3 4 .3-.5M184.8 109.9l.3 3.2M185 109.5l.3 3.7 .1 .3M185.1 113.1l.2 .4M185.1 109.5l.2 .4M185.3 109.9l.3 2.7 .1 .5M185.3 109.9h.1"/>
<path d="M185.4 109.9l.3 3.2M185.6 109.5l-.2 .4M185.7 109.5l.4 4 .2-.5M185.7 109.5l.2 3.8 .2 .2M185.7 113.1l.2 .4M185.7 109.5l.3 .4M186 109.9h.1M186 109.9l.3 3.2M186.1 109.9l.2 3.2M186.3 109.5l.3 4-.3-.4M186.3 109.5l-.2 .4M186.3 109.5l.1 .1 .3 3.9 .2-.5"/>
<path d="M186.4 109.5l.2 .4M186.6 109.9h.1M186.6 113.5h.1M186.6 109.9l.2 2.9 .2 .3M186.7 109.9l.3 3.2M186.9 109.5l.3 4-.2-.4M186.9 109.5l-.2 .4M186.9 109.5h.1M187 109.5l.3 4 .3-.5M187 109.5l.2 .4M187.2 109.9l.2 2.4a1.32 1.32 0 0 0 .4 1.2M187.2 109.9h.1"/>
<path d="M187.2 113.5h.1M187.3 109.9l.3 3.1M187.5 109.5l.4 4M187.6 109.5l-.3 .4M187.9 109.9l-.3-.4 .3 4a1.4 1.4 0 0 0 .2-1.4l-.2-2.2M187.9 109.9h.1M187.9 109.9l.3 3.2M187.9 113.5h.1M188.1 109.5l-.2 .4M188.2 113.1h.1M188.2 109.5l.2 3.8 .2 .2M188.2 109.5h.1"/>
<path d="M188.2 113.1l.3 .4M188.5 109.9l.2 2.4a1.2 1.2 0 0 0 .4 1.2M188.5 109.9l-.3-.4 .4 4 .2-.5M188.5 109.9h.1M188.6 109.9l.2 3.1M188.8 109.5l.4 4M188.8 109.5l-.3 .4M188.8 109.5l.4 4 .2-.5M188.9 109.5l.2 .4M189.1 109.9h.1M189.2 109.9l.3-.4 .3 4 .3-.5M189.2 109.9l.3 3.1"/>
<path d="M189.4 109.5l.3 4a1.21 1.21 0 0 1-.4-1.2l-.2-2.4M189.5 109.5l.2 .4M189.7 109.9l.2 2.7 .2 .5M189.7 109.9h.1M189.7 113.5h.1M189.8 109.9l.3 3.2M190 109.5l-.2 .4M190.1 109.5l.3 .4M190.4 109.9l.2 3.1 .1 .1M190.4 109.9h.1M190.4 113.5h.1M190.6 109.5l.4 4a5.2 5.2 0 0 1-.5-2.9l-.1-.7"/>
<path d="M190.6 109.5l-.2 .4M190.6 109.5h.1M190.7 113l-.3 .5-.2-3.6-.2-.4 .3 4-.2-.4M191 109.9h.1M191 113.5h.1M191 109.9l.3-.4 .4 4 .2-.5M191 109.9l.3 3.2M191.3 109.5l.3 4-.3-.4M191.3 113l-.3 .5-.3-4a5.4 5.4 0 0 1 .5 2.8l.1 .8M191.4 109.5l.2 .4M191.6 109.9l.2 2.9 .2 .3M191.6 109.9h.1"/>
<path d="M191.6 113.5h.1M191.7 109.9l.3 3.2M191.9 109.5l-.2 .4M191.9 109.5l.2 .4 .2 3.6 .2-.5M191.9 109.5l.3 4M192 113.1l.2 .4M192 109.5l.2 .4M192.2 109.9l.2 2.7 .2 .5M192.2 109.9h.1M192.2 113.5h.1M192.3 109.9l.3 3.1M192.5 109.5l-.2 .4"/>
<path d="M192.6 113.1l.2 .4M192.6 109.5l.2 3.8 .1 .2M192.9 109.9l.1 2.4a1.2 1.2 0 0 0 .5 1.2M192.9 109.9l-.3-.4 .3 4 .3-.5M192.9 109.9h.1M192.9 109.9l.3 3.1M193.1 109.5l.4 4M193.3 109.5l-.4 .4M193.5 109.9l.2 2.4a1.2 1.2 0 0 0 .4 1.2M193.5 109.9l-.2-.4 .2 4 .3-.5-.3-3.1M193.5 109.9h.1M193.5 109.9l.3-.4a1.9 1.9 0 0 1 .2 1.4l.2 2.6 .1-.3"/>
<path d="M193.8 109.5l.2 3.7 .2 .3M193.9 109.5l.2 .4M194.1 109.9l.2 3.4 .2 .2M194.3 109.7l.2 .6M194.3 109.7l-.2 .2M194.4 109.5l-.1 .2M194.4 109.5l.1 .8M194.4 109.5h41.1M194.5 110.3v3.2M194.5 113.5h41M194.5 109.5h.1M235.7 108.2l-.2 .2v6.1l.2 .2"/>
<path d="M235.7 108.2v6.5M235.7 114.7h3.6M235.7 108.2h3.6M239.3 108.2v6.5M239.3 108.2l.2 .2v6.1l-.2 .2M21.4 123.8a8.3 8.3 0 0 0 4.9 7.1l.8 .1 .7-.1 2.5-1.4M21.4 123.8a8.3 8.3 0 0 0 3.9 6.7M24.5 121.2a2.2 2.2 0 0 1 3.4-.3 7.3 7.3 0 0 1 3 6.8 1.84 1.84 0 0 1-1.8 1.4M24.7 120.2a2.89 2.89 0 0 1 3.7 .7 7.5 7.5 0 0 1 2.8 7.2 2.14 2.14 0 0 1-3.3 1 7.7 7.7 0 0 1-3.8-7.9zM24.7 120.8a2.26 2.26 0 0 1 3.2 0 7.2 7.2 0 0 1 3.1 6.8 1.95 1.95 0 0 1-3.1 1.2 7.1 7.1 0 0 1-3.5-7.3zM24.8 121.1a2.12 2.12 0 0 1 3.1 .1 6.7 6.7 0 0 1 2.8 6.4 1.85 1.85 0 0 1-3.1 .8 7.3 7.3 0 0 1-3.3-5.6M24.8 121.1l-.3 .7-.2 1"/>
<path d="M24.9 121a2.49 2.49 0 0 1 3.5 .4 6.6 6.6 0 0 1 2.3 6.4 1.94 1.94 0 0 1-3.1 .6 7 7 0 0 1-3.2-6.7zM24.9 121a2.16 2.16 0 0 1 2.9 .2l1.2 1.2M25 123.1l.1 .3M25 123.2v.1M25 123.2h.1M25 123.2l.1 .1M25 123.2l.1-.2v.2M25 123h.1M25 123.8l.2 .2M25 123v.2M25 123l.2 .1M25.1 123l.1 .1"/>
<path d="M25.1 123l-.1 .1M25.1 123.4l.1 .1M25.1 123.7l-.1 .1M25.1 123.8l.1-.1 .2 .2-.2 .1M25.1 123.8l.1 .2M25.1 123.3h-.1M25.1 123.7h.1M25.1 123.8h-.1M25.1 122.8h.1M25.1 123.4h.1M25.1 123.2h.1M25.1 123.2v.1"/>
<path d="M25.1 123.4h.2M25.2 122.8h-.1M25.2 123.6h-.1M25.2 123.6l.2 .3M25.2 123.3l.1 .2M25.2 123.2v.2M25.2 123h.1M25.2 123.2h.1M25.2 123.6h.1M25.2 123.2v.1M25.2 121.3a2.32 2.32 0 0 1 3.2 .5 5.9 5.9 0 0 1 2 5.7 1.77 1.77 0 0 1-2.9 .5 6 6 0 0 1-2.7-6.2zM25.2 123.6h-.2v.3l.3 .2"/>
<path d="M25.2 122.4v.1M25.2 124.4l.2 .2M25.2 124.4h.1M25.2 124.4l.3 .3M25.2 122.6h.1M25.2 122.4h.1M25.2 120.4l-.2 .2M25.2 122.6l-.1 .2M25.2 122.5l-.1 .3M25.2 122.6v.2M25.2 122.5l.1 .5M25.2 123v.1"/>
<path d="M25.3 122.3h.1M25.2 124h.1M25.2 123.4h.1M25.2 123.1l.1 .3M25.2 122.4l.1 .5M25.2 123l.1 .1M25.2 123.1h.1M25.3 124.1h.1M25.3 123.1v.2M25.3 123.2v.1M25.3 123.4h.1M25.3 123.3h.1"/>
<path d="M25.3 123.3v.1M25.3 123h.1M25.3 123.3v.2M25.3 124.2v.3M25.3 124.5l.1-.1 .1 .2M25.3 123.4v.1M25.3 122.9h.1M25.3 124.2h.1M25.3 124.5l.1 .1M25.3 124.3h.1M25.3 124.5h.1M25.3 124.2v.1"/>
<path d="M25.4 123h-.1M25.4 124.2l.1 .3M25.4 124.3l.1 .2M25.4 124.6h.1M25.4 123.9l-.1 .2M25.4 122h.1M25.4 122l-.1 .3M25.4 122.1l-.1 .2M25.4 122.1v.4M25.4 122.6v.1M25.4 122.6h.1M25.4 122l.1 .4"/>
<path d="M25.4 122.7l-.1 .2M25.4 123.9h.1M25.4 122.7l-.1 .3M25.4 122.5h.1M25.4 122.7v.3M25.4 122.7h.1M25.5 122.5h.1M25.5 124.5v.2M25.5 124.5h.1M25.6 123.9a4.4 4.4 0 0 1 1.6 2.9M25.6 122.2v.1M25.6 122.2h.1"/>
<path d="M25.6 123.5a4.6 4.6 0 0 1 2 3.5M25.6 123.9a4.4 4.4 0 0 1 1.7 2.9M25.6 122.2l-.1 .2M25.6 122.3h.1M25.6 122.3l-.1 .2M25.8 120.8a2.24 2.24 0 0 0-1.3 2.9l.4 1.5M25.8 122.4a1.8 1.8 0 0 1 2.7 .6 3.4 3.4 0 0 1 .9 4 1.69 1.69 0 0 1-2.5-.5 3.9 3.9 0 0 1-1.2-3.9zM25.9 126.9a3.5 3.5 0 0 0 3.6 1.7l.5-.4M26 120.8a1.99 1.99 0 0 0-1.4 2.5 6.1 6.1 0 0 0 4 5.3 1.92 1.92 0 0 0 2-2.5 6.1 6.1 0 0 0-4.1-5.3h-.5M26 122.3a2.88 2.88 0 0 1 2.9 2.2 2.4 2.4 0 0 1-.1 2.7M26.1 122.2a2.45 2.45 0 0 1 2.8 1.6 2.64 2.64 0 0 1 .1 3.4 2.48 2.48 0 0 1-2.8-1.6l-.5-1.1-.1-1M26.1 122.2l-.5 .6v.7"/>
<path d="M26.1 122.2h.1M26.3 120.8a1.57 1.57 0 0 0-1.8 1M26.4 122.6l-.4-.3a7.2 7.2 0 0 1 2.8 4.9v-.4M26.4 120.8a1.56 1.56 0 0 0-1.9 .9M27.7 120.3a2.38 2.38 0 0 0-3.8 .7 7.7 7.7 0 0 0 2.8 7.7 3.1 3.1 0 0 0 3.7 .7 2.92 2.92 0 0 0 1-2.6M30.1 128.9l-.3 .1M30.3 124.6a3.7 3.7 0 0 1-.3 3.9l-.6 .3M30.3 127.7a1.62 1.62 0 0 1-1.8 1.1M30.4 127.7a1.68 1.68 0 0 1-1.7 1.1M50 120.2l.7 1.3M50.7 121.5l.1 .3M50.8 121.8l.1 .2"/>
<path d="M51 122.1l.5 1.6M51.5 123.7v.2M51.5 123.9h.1M51.6 123.9l.3 1.5M51.9 125.4v.1M51.9 125.6v.7M51.9 126.3a2.68 2.68 0 0 1-1 2.4M54.6 125.4l-3.2 2.8M54.8 121.4l.6 .7M54.9 120.4h.1M54.9 120.4l-3.5 2.9M55 120.4l.3 .2"/>
<path d="M55 124.4l.1 .2M55 123l.4 .5M55.1 124.6h.1M55.1 124.6l-3.3 2.7M55.1 124.6l.3 .2M55.1 121l.3 1.1M55.3 124.9h.1M55.3 120.6l.1 .2M55.3 124.9l-3.8 3.1M55.3 120.6l-3.8 3.1M55.3 124.9l-3.7 3.1M55.4 124.8l-.1 .1"/>
<path d="M55.4 124.1l-.3 .5M55.4 120.8l-3.8 3.1M55.4 122.1h.1M55.4 120.8l-3.9 3.1M55.4 122.1l-3.6 2.8M55.4 124.8l-3.8 3M55.4 122.1l.3 .2M55.4 123.5h.1M55.4 123.5l-3.5 2.8M55.4 123.5l.3 .2M55.5 122.7l-.1 .8M55.7 122.5l-3.8 3"/>
<path d="M55.7 123.8l-3.8 3.1M55.7 123.7v.1M55.7 122.4v.1M55.7 122.3v.1M55.7 122.3l-3.8 3.1M55.7 122.4l-3.8 3.1M55.7 123.7l-3.8 3.1M59.2 120.3h.1M59.2 120.3l-3.2 2.7M208.5 130.5a1.79 1.79 0 0 0 1.5 .9M208.5 130.5l1.5 .9M208.5 128.8v1.7"/>
<path d="M208.5 128.8a1.87 1.87 0 0 0 0 1.7M210 128l-1.5 .8M210 128a1.66 1.66 0 0 0-1.5 .8M210 128a1.66 1.66 0 0 1 1.5 .8M210 128l1.5 .8M211.5 130.5l-1.5 .9M211.5 130.5a1.79 1.79 0 0 1-1.5 .9M211.5 128.8a1.64 1.64 0 0 1 0 1.7M211.5 128.8v1.7"/>
<circle cx="147.1" cy="32.2" r=".26"/>
<circle cx="147.1" cy="32.1" r=".18"/>
<circle cx="150.5" cy="31.5" r="2.85"/>
<circle cx="150.5" cy="31.5" r="5.3"/>
<circle cx="150.5" cy="31.5" r="4.9"/>
<circle cx="150.5" cy="31.5" r="5.5"/>
<circle cx="150.5" cy="31.5" r="4.7"/>
<circle cx="150.5" cy="31.5" r="4.2"/>
<circle cx="150.5" cy="31.4" r="4.9"/>
<circle cx="150.5" cy="31.5" r="4.3"/>
<circle cx="150.5" cy="31.5" r="4.4"/>
<circle cx="150.5" cy="31.5" r="4.6"/>
<circle cx="150.6" cy="31.4" r="2.95"/>
<circle cx="150.6" cy="31.5" r="4.5"/>
<circle cx="178.2" cy="26" r="1.01"/>
<circle cx="179.7" cy="37.4" r="1"/>
<circle cx="182.2" cy="31.3" r="3"/>
<circle cx="182.2" cy="31.2" r="11.4"/>
<circle cx="182.3" cy="31.2" r="10.1"/>
<circle cx="182.3" cy="31.2" r="11.7"/>
<circle cx="182.3" cy="31.2" r="10.5"/>
<circle cx="188.9" cy="30.4" r="1"/>
<circle cx="222.9" cy="31.7" r="13.3"/>
<circle cx="222.9" cy="31.7" r="2"/>
<circle cx="74.3" cy="83.4" r=".99"/>
<circle cx="75.7" cy="89.7" r="2.97"/>
<circle cx="82.1" cy="91.5" r=".98"/>
<circle cx="210" cy="129.7" r="3.2"/>
<circle cx="210" cy="129.7" r="3.1"/>
</g>
<g fill="none" stroke="#808080" stroke-width=".2">
<path d="M124.6 19.8l21.1 9.5M131.1 17.2l-3.4 3.3M154.7 15.3l18.5 10.7M161.5 13.4l-3.8 3M189.4 18.2l1.6 4.5M201.7 14l-17.2 15.2M243.3 16.7l.3 4.8M256.3 16.1l-45.5 21.3M142.9 27.4l2.8 1.9-3.2-.9zM145.7 29.3l9.7 4.4M170.6 23.9l2.6 2.1-3.1-1.2zM173.2 26l18.1 10.5"/>
<path d="M184.5 29.2l-4.5 4M186.6 26.7l.7 .7-2.8 1.8zM189.7 29.9l2.6-2.1 .5 .9zM189.7 29.9l-1.7 1M194 21.7l.7 4.8M206.9 20l-17.2 9.9M220.9 31.5l4 .4M224.9 31.9l3.3-.2-.1 1zM224.9 31.9l33 2.8M234.9 26.1l2.8-1.9 .5 1zM246.4 28.8l-2.2 4.2M142.6 71.2h15.8"/>
<path d="M145.7 70.7l3.3 .5-3.3 .5zM149 70.2v15.9M152.1 71.2l3.3-.5v1zM152.1 70.2v15.9M167.6 66.5h19.3M170.6 66l3.3 .5-3.3 .5zM173.9 65.5v5.7M180.5 66.5l3.3-.5v1zM180.5 65.5v5.7M180.9 78.8v23M191.9 78.8v23M221.2 96.7v5.1"/>
<path d="M231.6 96.7v5.1M159.4 114.5l4.4 1.8M163.4 113.5h30.1M163.4 109.5h30.1M163.9 106.2h1l-.5 3.3zM164.4 113.5l.5 3.3h-1zM164.4 103.1v16.7M174.6 100.8h23.7M177.6 100.3l3.3 .5-3.3 .5zM180.5 119.7l3.3-.5v1zM180.5 113.8v6.9M180.5 119.7h55"/>
<path d="M191.9 100.8l3.3-.5v1zM214.8 100.8h23.1M217.9 100.3l3.3 .5-3.3 .5zM231.6 100.8l3.3-.5v1zM232.2 119.2l3.3 .5-3.3 .5zM235.5 115.5v5.2"/>
<circle cx="129.4" cy="18.9" r="1.56"/>
<circle cx="159.6" cy="14.9" r="1.56"/>
<circle cx="243.4" cy="19.1" r="1.55"/>
<circle cx="190.2" cy="20.5" r="1.55"/>
<circle cx="194.3" cy="24.1" r="1.55"/>
<circle cx="245.3" cy="30.9" r="1.56"/>
<circle cx="161.6" cy="115.4" r="1.56"/>
</g>
<g fill="none" stroke="#000" stroke-width=".2">
<path d="M149.3 31.5h2.5M150.5 30.2v2.5M177 25.9h2.5M178.3 24.7v2.5M178.4 37.4h2.5M179.7 36.1v2.5M181 31.3h2.5M182.2 30v2.5M187.6 30.4h2.5M188.8 29.2v2.5M221.6 31.7h2.5M222.8 30.5v2.5"/>
<path d="M208.8 129.7h2.5M210 128.4v2.5M133.1 167.1h.8M133.1 166.2h.8M133.5 165.8v.9M138.3 169.7h.8M138.3 168.9h.8M138.7 168.5v.8M144.7 175h.8M144.7 174.2h.8M144.8 172.4h.9M144.8 171.6h.9"/>
<path d="M145.1 173.8v.8M145.2 171.1v.9M149.1 169.7h.8M149.1 168.9h.8M149.5 168.5v.8"/>
</g>
<g fill="none" stroke="#000" stroke-width=".2" stroke-dasharray="15.2 1.3 1.3 1.3" stroke-linecap="butt">
<path d="M148.1 31.4h-3.7M150.6 28.9v-3.6M150.6 33.9v3.7M153.1 31.4h3.6M177 25.9h-1M178.3 24.7v-1M178.3 27.2v1M178.4 37.3h-1M179.5 25.9h1M179.7 36.1v-1M179.7 38.6v1M180.9 37.3h1"/>
<path d="M187.6 30.4h-1M188.9 29.2v-1M188.9 31.7v1M190.1 30.4h1M207.6 129.7h-2M210.1 127.2v-2M210.1 132.2v2M212.6 129.7h2"/>
</g>
<path d="M179.8 31.2h-9.3M182.3 28.7v-9.2M182.3 33.7v9.3M184.8 31.2h9.2" fill="none" stroke="#000" stroke-width=".2" stroke-dasharray="15.2 1.3 1.3 1.3" stroke-dashoffset="12.5" stroke-linecap="butt"/>
<path d="M220.4 31.7h-12.1M222.9 29.2v-12.1M222.9 34.2v12.1M225.4 31.7h12.1" fill="none" stroke="#000" stroke-width=".2" stroke-dasharray="15.2 1.3 1.3 1.3" stroke-dashoffset="11.1" stroke-linecap="butt"/>
<g fill="none" stroke="#c0c0c0" stroke-width=".2">
<path d="M68.3 159.7h50.3M93.7 153.3v44.9M118.6 153.3v49.9M118.6 157.2h34.9M153.5 153.3v49.9M153.5 158.1h43.1M172.5 153.3v28.6M184.4 153.3v28.6M196.6 153.3v49.9M266.7 153.3h-198.4v49.9M68.3 178.7h50.3M68.3 172.4h50.3"/>
<path d="M68.3 166h50.3M68.3 180h-41.6v23.2M118.6 177.7h35M153.5 167.6h43.1M153.5 162.8h43.1M153.5 172.4h43.1M153.5 177.1h43.1M196.6 162.7h70.1M68.3 198.2h85.2M68.3 191.4l85.2 .1M68.3 185.1h50.3M118.6 184.6h35"/>
<path d="M153.6 181.9h43M196.6 197.8h70.1M196.6 184.9h70.1M206.7 184.9v12.9M217.5 197.8v5.4M242.2 197.8v5.4M252.2 184.9v12.9"/>
</g>
<path d="M139.7 3.2v9.5M3.1 107.9h9.6M266.7 107.9h9.5M139.7 203.2v9.6" fill="none" stroke="#c0c0c0" stroke-width=".25"/>
<path d="M12.7 12.7h254v190.5h-254z" fill="none" stroke="#c0c0c0" stroke-width=".5"/>
<g fill="#808080">
<path d="M170.6 23.9l2.6 2.1-3.1-1.2z"/>
<path d="M142.9 27.4l2.8 1.9-3.2-.9z"/>
<path d="M234.9 26.1l2.8-1.9 .5 1z"/>
<path d="M189.7 29.9l2.6-2.1 .5 .9z"/>
<path d="M186.6 26.7l.7 .7-2.8 1.8z"/>
<path d="M224.9 31.9l3.3-.2-.1 1z"/>
<path d="M231.6 100.8l3.3-.5v1zM217.9 100.3l3.3 .5-3.3 .5z"/>
<path d="M180.5 66.5l3.3-.5v1zM170.6 66l3.3 .5-3.3 .5zM191.9 100.8l3.3-.5v1zM177.6 100.3l3.3 .5-3.3 .5z"/>
<path d="M164.4 113.5l.5 3.3h-1zM163.9 106.2h1l-.5 3.3z"/>
<path d="M180.5 119.7l3.3-.5v1zM232.2 119.2l3.3 .5-3.3 .5z"/>
<path d="M145.7 70.7l3.3 .5-3.3 .5zM152.1 71.2l3.3-.5v1z"/>
</g>
<g font-size="8.5">
<text x="203.8" y="174.2">Axle Assembly</text>
<text x="198.9" y="195.5">A</text>
<text x="227.3" y="195.4">2</text>
<text x="257.5" y="195.4">3</text>
</g>
<g font-size="8.1">
<text x="67.6" y="9.7">2</text>
<text x="207.3" y="9.7">1</text>
<text x="4.4" y="57">B</text>
<text x="270.4" y="57">B</text>
<text x="3.7" y="164.9">A</text>
<text x="269.7" y="164.9">A</text>
<text x="67.6" y="212.2">2</text>
<text x="207.3" y="212.2">1</text>
</g>
<text font-size="6.9" x="204.1" y="160.1">Mail Delivery Robot</text>
<g font-size="4.7" fill="#808080">
<text x="161" y="17.6" transform="rotate(30 161 17.6)">1.65</text>
<text x="131.1" y="21.5" transform="rotate(24 131.1 21.5)">0.83</text>
<text x="193.3" y="20" transform="rotate(-42 193.3 20)">0.47</text>
<text x="246.5" y="19.5" transform="rotate(-25 246.5 19.5)">2.10</text>
<text x="197.4" y="24.3" transform="rotate(-30 197.4 24.3)">0.16</text>
<text x="247.7" y="32.8" transform="rotate(5 247.7 32.8)">0.31</text>
<text x="172.9" y="65.4">0.52</text>
<text x="146.4" y="70.2">0.24</text>
<text x="181.1" y="99.7">0.87</text>
<text x="221.7" y="99.8">0.82</text>
<text x="163.4" y="112.9" transform="rotate(-90 163.4 112.9)">0.31</text>
<text x="206.3" y="118.7">4.33</text>
</g>
<g font-size="4.7">
<text x="140.1" y="42.4">Bearing</text>
<text x="164.5" y="52.3">Sprocket Adaptor</text>
<text x="212.4" y="49.4">Sprocket from</text>
<text x="212.4" y="53.9">Tank Treads Kit</text>
<text x="212.4" y="58.4">w/ customization</text>
<text x="212.4" y="63">of larger center hole</text>
<text x="20.1" y="69.3">Driver Axle has</text>
<text x="212.4" y="67.5">to fit axle</text>
<text x="20.1" y="73.8">Gear Indentions</text>
<text x="20.1" y="78.4">Driven Does not as</text>
<text x="20.1" y="82.9">seen in Sheet 3</text>
<text x="95.7" y="105.6">Bogies inset into Mount</text>
<text x="95.7" y="110.2">w/ M3 35mm screws into</text>
<text x="95.7" y="114.7">heat set inserts</text>
<text x="29.3" y="140.1">Bearings slot into mount for</text>
<text x="29.3" y="144.6">freespinning around axle bolt</text>
</g>
<g font-size="3.4">
<text x="197.8" y="166">TITLE:</text>
<text x="198.7" y="188.1">SIZE</text>
<text x="207.5" y="188.1">DWG. NO.</text>
<text x="256.5" y="188.2">REV</text>
<text x="198.8" y="201.7">SCALE: 1:2</text>
<text x="217.7" y="201.8">WEIGHT:</text>
<text x="244.5" y="201.7">SHEET 2 OF 5</text>
</g>
<text font-size="3" x="14" y="213.5">SOLIDWORKS Educational Product. For Instructional Use Only.</text>
<text font-size="2.4" x="119.8" y="156.2">UNLESS OTHERWISE SPECIFIED:</text>
<g font-size="2.2">
<text x="119.5" y="161.8">DIMENSIONS ARE IN INCHES</text>
<text x="154.8" y="161.4">DRAWN</text>
<text x="175.4" y="156.6">NAME</text>
<text x="187.9" y="156.7">DATE</text>
<text x="119.5" y="164.4">TOLERANCES:</text>
<text x="119.5" y="167.1">FRACTIONAL</text>
<text x="154.9" y="166.3">CHECKED</text>
<text x="119.5" y="169.7">ANGULAR: MACH</text>
<text x="119.5" y="172.4">TWO PLACE DECIMAL</text>
<text x="142.5" y="169.7">BEND</text>
<text x="154.8" y="170.9">ENG APPR.</text>
<text x="119.5" y="175">THREE PLACE DECIMAL</text>
<text x="154.9" y="175.7">MFG APPR.</text>
<text x="154.9" y="180.4">Q.A.</text>
<text x="154.9" y="184.6">COMMENTS:</text>
</g>
<g font-size="2.1">
<text x="75.5" y="195.7">NEXT ASSY</text>
<text x="100.9" y="195.7">USED ON</text>
<text x="86.9" y="201.5">APPLICATION</text>
<text x="123.1" y="201.6">DO NOT SCALE DRAWING</text>
</g>
<g font-size="2">
<text x="31.5" y="182.9">PROPRIETARY AND CONFIDENTIAL</text>
<text x="119.2" y="180.6">INTERPRET GEOMETRIC</text>
<text x="119.2" y="183.1">TOLERANCING PER:</text>
<text x="27.8" y="186.5">THE INFORMATION CONTAINED IN THIS</text>
<text x="27.8" y="189">DRAWING IS THE SOLE PROPERTY OF</text>
<text x="27.8" y="191.6">&lt;INSERT COMPANY NAME HERE&gt;. ANY</text>
<text x="119.1" y="186.7">MATERIAL</text>
<text x="27.8" y="194.1">REPRODUCTION IN PART OR AS A WHOLE</text>
<text x="27.8" y="196.6">WITHOUT THE WRITTEN PERMISSION OF</text>
<text x="119.1" y="193.5">FINISH</text>
<text x="27.8" y="199.1">&lt;INSERT COMPANY NAME HERE&gt; IS</text>
<text x="27.8" y="201.7">PROHIBITED.</text>
</g>
</svg>
